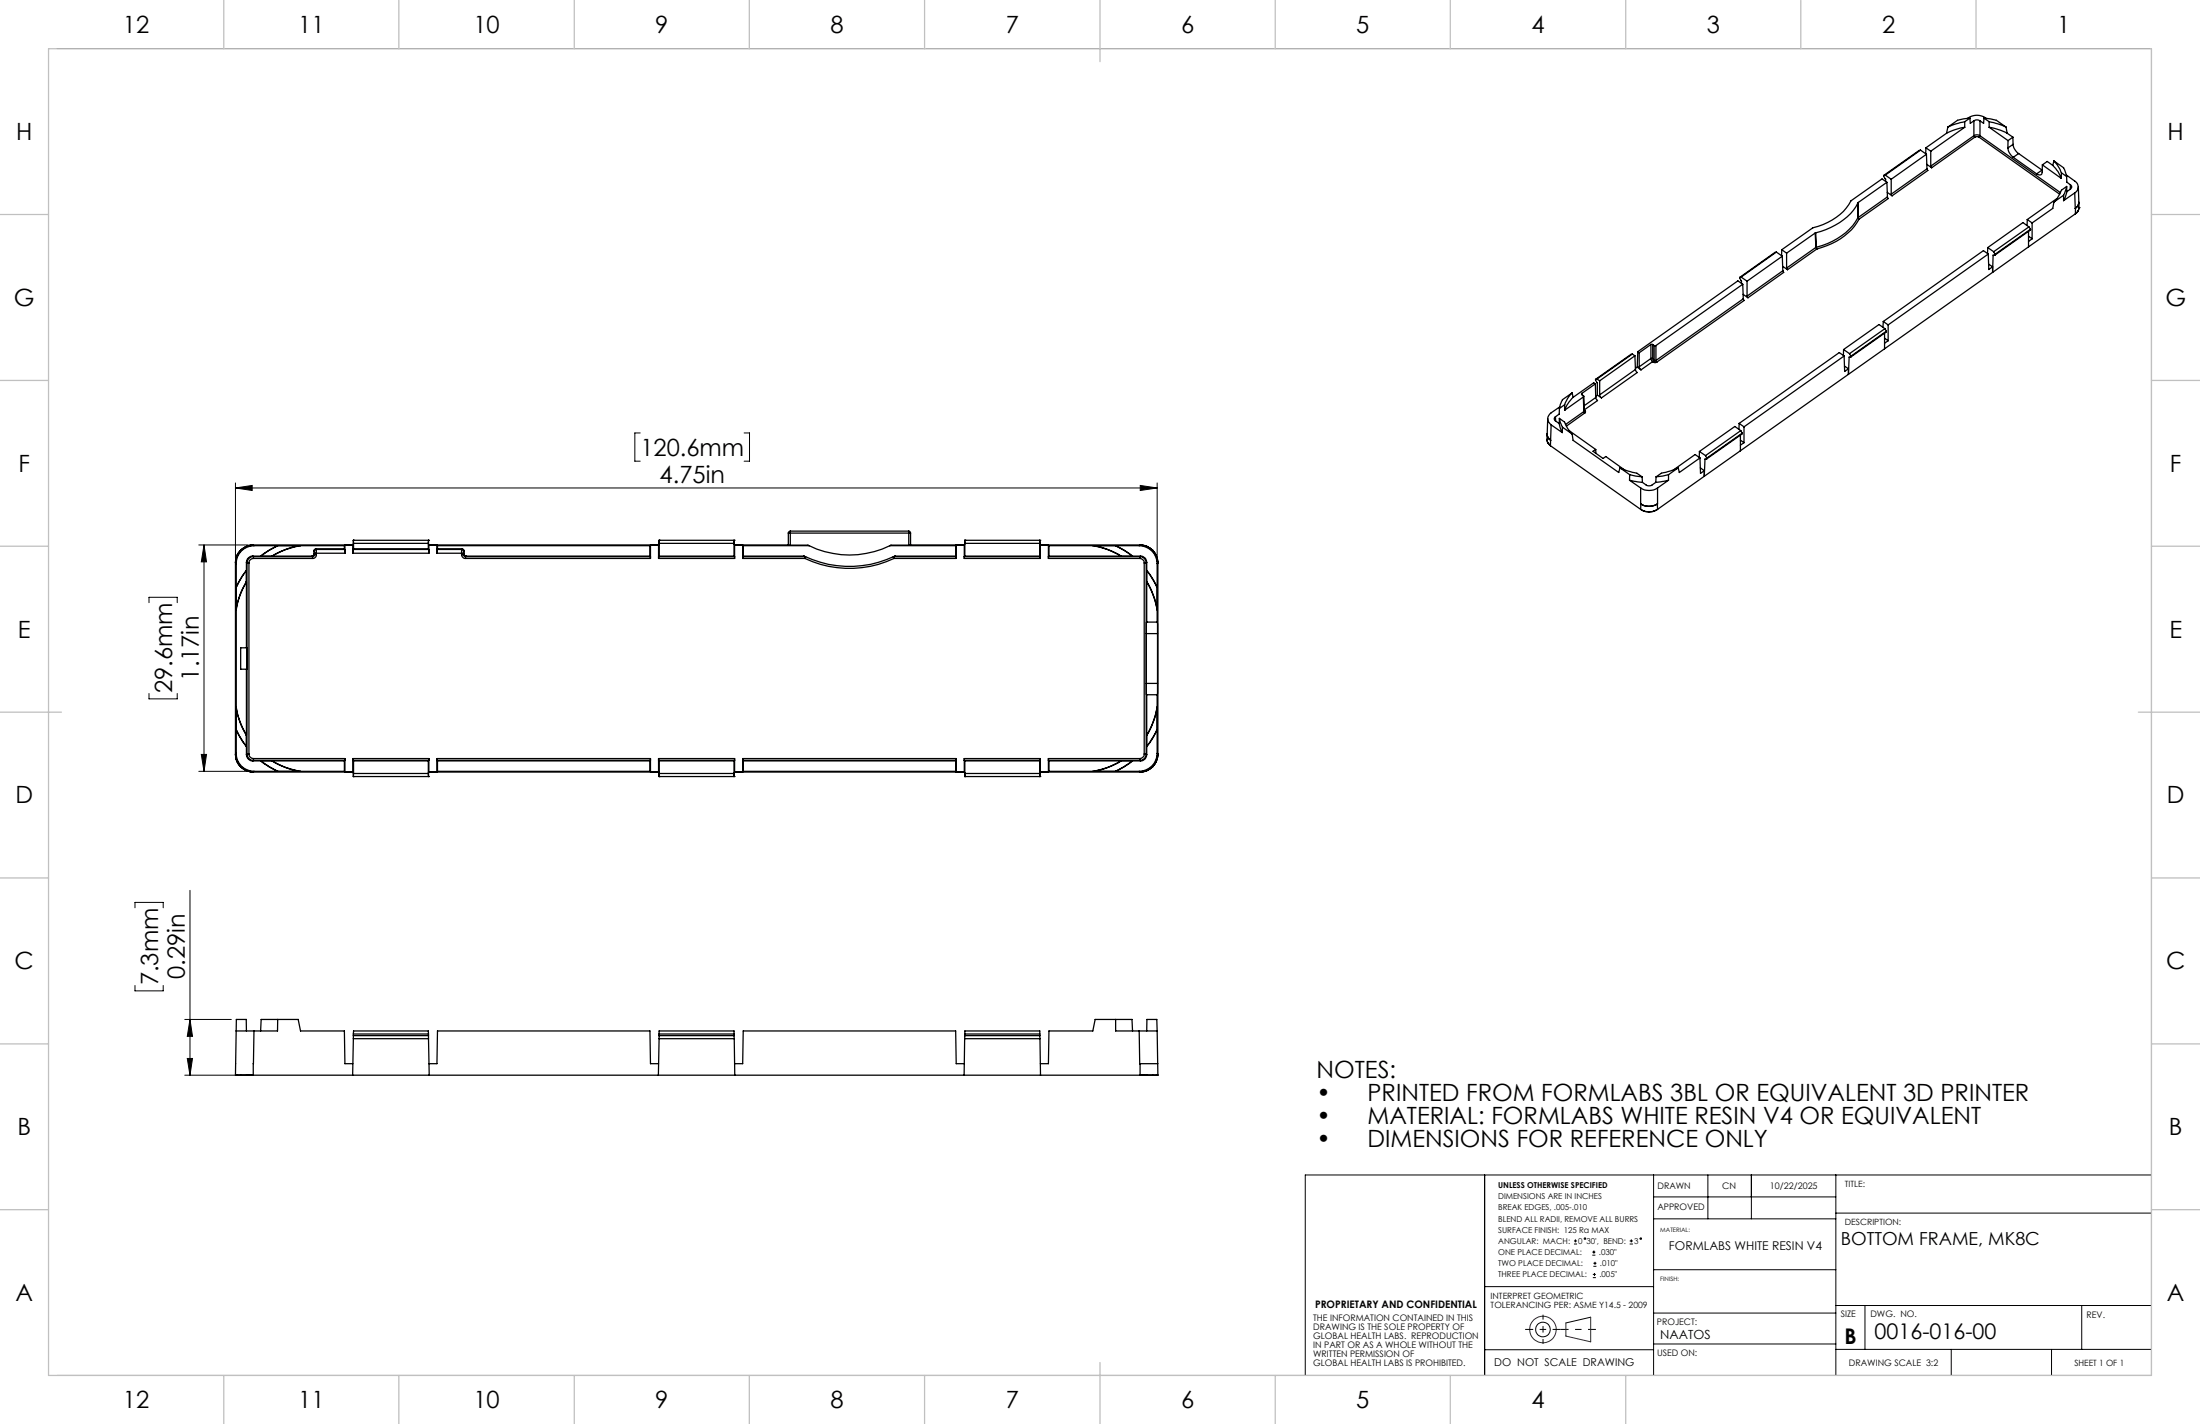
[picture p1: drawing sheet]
<svg xmlns="http://www.w3.org/2000/svg" width="432mm" height="279mm" viewBox="0 0 432 279" stroke-linecap="round" stroke-linejoin="round" font-family="sans-serif">
<g fill="none" stroke="#000" stroke-width=".25">
<path d="M364.7 39.8a12.3 12.3 0 0 1-8.3 5.9M364.7 39.8l-.1 3M364.7 39.7v.1M364.7 39.7v3M369.7 34.4l.4 .7v.5M370 34.4h-.3M370 34.4l1.2 .8M370.3 35.8l-.9-.7-6.1 4.3a11.2 11.2 0 0 1-7.5 5.3l-6.1 4.3M370.3 35.8l-5.6 3.9M370.3 35.8l.2 2.8M370.4 37.7l1 .7M370.5 38.6l.1 .3-5.7 4.1"/>
<path d="M370.5 38.6l-5.8 4.1M371.2 38.1l.2 .3M371.2 35.2v2.9M376.9 29.5l-6.9 4.9M376.9 29.5l1.2 .8M376.9 29.5h-.2l-7 4.9M378 29l1 .7M378 29v1.2M378.1 30.3l.1 2.8M378.1 30.3l-6.9 4.9M378.2 32.2l.9 .7M378.2 33.1l.2 .3-7 5"/>
<path d="M378.2 33.1l-7 5M379 32.6l.1 .3M379 29.7v2.9M382.1 26.1l-4.1 2.9M382.3 24.9l-.2 1.2M385.6 25l-1.8 .4-1.7 .7M385.6 23.9l-1.7 .4-1.6 .6M385.6 25l-6.6 4.7M385.6 23.9v1.1M386.2 23.2a3.1 3.1 0 0 1 3.6 0M386.6 23.2l-2.4 .4-1.9 1.3M386.6 23.2l-1 .7"/>
<path d="M386.6 23.2l.1 1 .7-.5M387.4 23.7a1.11 1.11 0 0 1 1.2 0M387.4 26.6l.2 .3M387.4 26.6a1.11 1.11 0 0 1 1.2 0M387.4 23.7v2.9M387.4 26.6l-8.4 6M387.6 26.9l.3-.1 .5 .1M387.6 26.9l-8.5 6M388.4 26.9l15.8 11.2M388.6 26.6l-.2 .3M388.6 23.7v2.9M388.6 26.6l15.8 11.2"/>
<path d="M389.4 23.2l2.4 .4 1.9 1.3M389.4 23.2l-.1 1-.7-.5M389.4 23.2l1 .7M390.4 23.9l1.7 .4 1.6 .6M390.4 25l2.3 .6 1.2 .5M390.4 23.9v1.1M390.4 25l3.7 2.6M393.7 24.9l.2 1.2M393.9 26.1l1.2 .8M394.1 29a2.53 2.53 0 0 0 1 1.9M394.1 27.6v1.4M395.1 26.9l-1 .7"/>
<path d="M395.1 26.9v1.4M395.1 28.3a2.46 2.46 0 0 0 1.1 1.8M395.1 28.3l-1 .7M395.1 30.9l4.6 3.2M396.2 30.1l-1.1 .8M396.2 30.1l4.6 3.3M400.8 33.4l-1.1 .7M400.8 33.4h.1M400.9 32.3l-.1 1.5a.59 .59 0 0 1-.4 .6 .59 .59 0 0 1-.7-.3M400.9 32.3l3.7 2.7M400.9 32.3l.9-.6 1.1 .8M402.9 32.5a5.8 5.8 0 0 1 1.7 2.5"/>
<path d="M403.1 31.6l.7 .8 .8 1.5M403.1 31.6l1.9 1.3 .6 1.7M403.1 39.7l-.2 1.2-4 2.8M403.1 31.6l-.2 .9M403.7 39l-5.8 4.1M404.6 33.9v1.1M404.6 33.9l1 .7M405 38.3l-1.9 1.4M405 38.3v1.1M405.6 34.3l1.6 1.2a1.31 1.31 0 0 1 0 2.4M405.6 36.6l-.6 1.7M405.6 36.6a3.7 3.7 0 0 0-1.6 1.9l-.9 1.2"/>
<path d="M405.6 36.6l.1 1M405.6 34.6l.1 1.1 .7 .6M405.7 37.6l-.7 1.8M406.4 36.3a.49 .49 0 0 1 0 .8l-.7 .5M406.4 36.3l-.1 .8M407.2 37.9l-2.2 1.5M407.2 37.9l.1 3M407.9 36.7l.2 4M341.5 54.4l.3 .7v.5M341.7 54.4h-.2M341.7 54.4l1.2 .8M342.1 55.8l-1-.7-19.6 13.9"/>
<path d="M342.1 55.8l-17.1 12M342.1 55.8l.1 2.8M342.1 57.7l1 .7M342.2 58.6l.1 .3-17.1 12.1M342.2 58.6l-17.2 12.1M342.9 58.1l.2 .3M342.9 55.2v2.9M348.7 49.5l-7 4.9M348.7 49.5l1.1 .8M348.7 49.5h-.3l-6.9 4.9M349.7 49l1 .7M349.7 49v1.2"/>
<path d="M349.8 50.3l.1 2.8M349.8 50.3l-6.9 4.9M349.9 52.2l.9 .7M349.9 53.1l.2 .3-7 5M349.9 53.1l-7 5M350.7 52.6l.1 .3M350.7 49.7v2.9M356.3 45.7l-5.6 4M356.3 45.7l.1 2.8M356.4 45.7h-.1M356.4 45.7l.1 2.8M356.4 48.5l.2 .4"/>
<path d="M356.4 48.5l-5.7 4.1M356.5 48.5h-.1M356.5 48.5l.1 .4M356.6 48.9l-5.8 4M364.6 42.8a12.6 12.6 0 0 1-8.1 5.7M364.6 42.8l.3 .2M364.7 42.7l-.1 .1M364.7 42.7l.2 .3M364.9 43a12.7 12.7 0 0 1-8.3 5.9M390.1 48.6v1.1M390.1 48.6l1.2 .8M390.2 49.8l.1 3.1 .8-.5"/>
<path d="M390.2 49.8l-19.6 13.9M390.2 49.8l-.9-.6-19.7 13.9M390.3 51.8l.8 .6M391.1 52.4v1M391.1 53.4l-21.2 15M391.3 49.4l.3 .5M391.6 49.9v.1M391.6 50l-.4 .1-.1 3.3M397.9 43.1l1 .6M397.9 43.1v1.1M398.1 46.4l.8 .4M398.1 45.4v3"/>
<path d="M398.1 48.4l-7 5M398.2 44.5l-1.1-.8-7 4.9M398.2 44.5l-6.9 4.9M398.2 44.5l.3 .5M398.5 45v.1l-6.9 4.9M398.5 45l-6.9 4.9M398.9 46.8l-.8 .6M398.9 43.7v3.1M407.4 40.9l.4-.5 .2-.7a1.38 1.38 0 0 1-.7 1.2M407.4 40.9h-.1M407.4 40.9v1M407.4 41.9l-9.3 6.5"/>
<path d="M407.9 41.4l-.5 .5M408.1 40.7h.1M408.1 40.8l-.2 .6M408.1 40.7v.1M306.1 79.8l-1.7 1.2a1.38 1.38 0 0 0 0 2.4M307.1 79.4l-1 .8M307.1 79.4v1.1M308.6 77.1a5.7 5.7 0 0 0-1.5 2.3M308.6 77.1l-1.9 1.3-.6 1.8M308.6 77.1l.2 .9M308.8 78a6.4 6.4 0 0 0-1.7 2.5M310.5 77.2v.2"/>
<path d="M310.5 77.4l.3 .3v.2M310.8 77.9l-3.7 2.6M310.8 77.9l.1 2.9M310.9 77.8v3M313.1 75.3l-.3-.2-4 2.9M313.1 75.3l-2.6 1.9M313.1 75.3l.1 2.7M313.2 74.4l.3 .7v2.5M313.2 78l.3 .6-2.6 1.8M313.2 77.8l.3-.3 .8 .6M313.2 78l-2.3 1.6M313.4 74.4h-.2"/>
<path d="M313.4 74.4l.6 .3M314 77.5l.3 .6M314 74.7v2.8M320.4 69.5l-7 4.9M320.4 69.5l.5 .3M320.4 69.5h-.3l-6.9 4.9M320.9 69.8l.1 2.7M320.9 69.8l-6.9 4.9M321 72.5l.3 .6-7 5M321 72.5l-7 5M321.3 72l-.3 .3M321.3 72l.8 .6"/>
<path d="M321.5 69l.2 .2M321.5 69l-.2 3M321.7 72l.4 .6M321.7 69.2v2.8M324 67.6h.4M324 70.3h.4M324 70.3l.4 .6M324 70.3l-2.3 1.7M324 67.6l-2.3 1.6M324 67.6v2.7M324.4 70.3l.2 .4M324.4 70.9l-2.3 1.7"/>
<path d="M324.4 70.9l.1 .1M324.4 67.6l.3 .2M324.4 67.6v2.7M324.5 71l.3 .2 .4-.2M324.6 70.7l-.2 .2M324.6 70.7h.1M324.7 67.8h.3M324.7 70.7h.3M324.7 70.7l-.2 .3M324.7 67.8v2.9M325 70.7l.2 .3M325 67.8v2.9"/>
<path d="M361.8 68.6v1.1M361.8 68.6l1.2 .8M361.9 69.8l.2 3.1 .7-.5M361.9 69.8l-19.6 13.9M361.9 69.8l-.9-.6-19.7 13.9M362 71.8l.8 .6M362.8 73.4l-28.3 20.1M362.8 72.4v1M363 69.4l.3 .5M363.3 69.9v.1M363.3 70l-.4 .1-.1 3.3M369.6 63.1v1.1"/>
<path d="M369.6 63.1l1 .6M369.9 66.4l.7 .5M369.9 65.4v3M369.9 68.4l-7.1 5M370 64.5l-7 4.9M370 64.5l.2 .5M370 64.5l-1.2-.8-7 4.9M370.2 65l-6.9 4.9M370.2 65v.1l-6.9 4.9M370.6 66.9l-.7 .4M370.6 63.7v3.2M303.6 86.2h.1"/>
<path d="M303.6 86.3l.2 .6M303.6 86.2v.1M303.7 85.2a1.59 1.59 0 0 0 .6 1.2M303.7 85.1v.5l.6 .8M303.8 82.1l-.2 4.2M303.8 86.9l.5 .6M304.3 87.5l17.7 12.4M304.3 86.4v1.1M304.3 86.4h.1M304.4 83.4l-.1 3M304.4 83.4l2.2 1.5M305.3 81.8a.46 .46 0 0 0 0 .8l.7 .5"/>
<path d="M305.3 81.8v.8M306 83.1l.6 1.8M306.1 82.1l.6 1.7M306.1 82.1a3.5 3.5 0 0 1 1.6 1.9l.9 1.2M306.1 82.1l-.1 1M306.1 80.2l-.1 1-.7 .6M306.7 83.8l-.1 1.1M306.7 83.8l1.9 1.4M308 84.5l5.2 3.7M308.6 85.2l.2 1.2 8.9 6.3 .3-.9M310.9 80.8l.1 .2M310.9 80.8l-3.6 2.5"/>
<path d="M310.9 80.5h.1M311 80.5l.2 .2-.2 .3M311 80.5l-.1 .1M311 81l-3.6 2.6M313.2 88.2l-.5 .3 1.9 1.5 .6-.4 3.7 2.6M313.2 88.2v.7M318 91.8l2 .7a5 5 0 0 1 2.3 1.1M318 91.8l1.9 1.3M319.8 94.2l2.6 .5M319.8 94.2l2.2 1.5M319.9 93.1l2.4 .5M319.9 93.1l-.1 1.1"/>
<path d="M322 95.7a3 3 0 0 0 3.3 0M322 98.9a3.2 3.2 0 0 0 3.3 0M322 99.9l.8 .4M322 95.7v3.2M322 98.9h.1M322.1 98.9a3 3 0 0 0 3.2 0M322.1 98.9l-.1 1M322.3 93.6l.1 1.1M322.4 94.7l.7 .4a1.11 1.11 0 0 0 1.2 0l.7-.4M325 93.6v1.1M325.3 98.9h.1M325.3 98.9v1"/>
<path d="M325.3 99.9l-.7 .4M325.3 95.7v3.2M327.5 94.2l-2.5 .5M327.5 93.1l-2.5 .5M327.5 94.2l-2.2 1.5M327.5 93.1v1.1M329.4 91.8l-2 .7a4.7 4.7 0 0 0-2.4 1.1M329.4 91.8l-1.9 1.3M333.6 88.6l-.1 1.1M333.6 88.6l1.2 .8M333.7 89.9l-4.1 2.8-.2-.9M333.7 89.9l.1 3 .7-.5"/>
<path d="M333.7 89.9l-1-.7-4.3 3M333.7 91.8l.8 .6M334.5 92.4v1.1M334.5 93.5l-9.2 6.4M334.8 89.4l.2 .5M335 89.9v.1M335 90l-.4 .1-.1 3.4M341.3 83.1v1.1M341.3 83.1l1 .6M341.6 86.4l.7 .5M341.6 85.4v3M341.7 84.5l-6.9 4.9"/>
<path d="M341.7 84.5l.2 .5M341.7 84.5l-1.2-.8-6.9 4.9M341.9 85l-6.9 4.9M341.9 85v.1l-6.9 4.9M342.3 86.9l-.7 .4M342.3 83.7v3.2M46.2 110.4h.1M46.2 110.4v37.6M46.2 110.4v.1M46.2 110.5l.2 .1M46.4 110.6v8.6M46.4 119.7v19"/>
<path d="M46.4 115.2h.1M46.4 119.2v.5M46.5 109.1l-.3 1.3M47.2 107.9l-.7 1.2M48.3 112l-1.3 1.9-.6 1.3M48.3 114.2a15.6 15.6 0 0 0-1.9 5M48.3 112v2.2M48.3 114.2h.1M48.4 111.9l-.9 1.2-1.1 2.1M48.4 114.2a15.2 15.2 0 0 0-2 5.5M48.4 107.2l-1.2 .7M48.4 111.9l-.1 .1"/>
<path d="M48.4 110.3v1.6M48.4 114.2v12.9M48.4 110.3l.1 .2M48.5 110.5h.4M48.5 110.5v37.5M48.9 110.5v37.5M49.6 109.1a1.26 1.26 0 0 0-1.2 1.2M49.6 109.1h1.6M49.6 109.1l.1 .1M49.7 107a3.5 3.5 0 0 0-3.5 3.4M49.7 106.9l-1.3 .3M49.7 107h.1"/>
<path d="M49.7 106.9v.1M49.7 106.9h19.5M49.7 107a3.5 3.5 0 0 0-3.5 3.5M49.7 109.2a1.26 1.26 0 0 0-1.2 1.3M49.7 109.2v.4M49.7 109.6a.9 .9 0 0 0-.8 .9M49.7 107l.1 .1M49.7 109.2h11.6M49.7 109.6h11.6M49.8 107.1a3.5 3.5 0 0 0-3.4 3.5M49.8 107.1h4.7M51.3 109.1h2.1"/>
<path d="M51.3 109.1h-.1M53.4 109.1h7.8M53.4 109.1h.1M54.5 107.1l-1.3 .6-2 1.4M54.5 107.1h.1M54.5 107.1l-1.7 .9-1.5 1.1M54.5 107.1h4M58.5 107.1a15.9 15.9 0 0 0-5.1 2M59 107.1a14.9 14.9 0 0 0-5.6 2M59 107.1h8.6M59 107.1h-.5M61.2 109.1l.1 .1"/>
<path d="M61.3 109.2v.4M61.6 108.7l-.1 .3-.3 .1M61.6 108.1v.6M61.6 108.1l.1 .1M61.6 108.7l.1 .1M61.7 108.2v.3M61.7 108.8v.2l-.4 .2M61.7 108.5h.4M61.7 108.8h.4M61.7 108.5v.3M62 107.7l-.3 .2-.1 .2M62 107.7h5.6"/>
<path d="M62 107.7l.1 .1M62.1 107.8l-.3 .1-.1 .3M62.1 107.8v.7M62.1 108.8a.72 .72 0 0 1-.8 .8M62.1 107.8h5.6M62.1 108.5h5.6M62.1 108.5v.3M67.6 107.1v.6M67.6 107.7l.1 .1M67.7 107.8v.7M67.7 107h1.6M67.7 107l-.1 .1"/>
<path d="M67.7 107v1.5M69.2 106.9l.1 .1M69.3 107v1.5M69.3 108.5h14.9M69.3 107.8v.7M69.3 107.8h14.9M69.4 106h.1M69.4 106v.8l-.2 .1M69.4 106v.6M69.4 106h14.7M69.4 107.7h14.7M69.4 106.6v1.1"/>
<path d="M69.4 107.7l-.1 .1M69.4 106.6h14.7M84.1 106.6v1.1M84.1 107.7l.1 .1M84.1 106h.1M84.1 106v.6M84.1 106v.8l.1 .1M84.2 107.8v.7M84.2 107h1.6M84.2 107v1.5M84.2 106.9h45M84.2 106.9v.1"/>
<path d="M85.8 107l.1 .1M85.8 107v1.5M85.8 108.5h4.8M85.8 107.8v.7M85.8 107.8h4.8M85.9 107.1h41.7M85.9 107.7h4.8M85.9 107.1v.6M85.9 107.7l-.1 .1M90.6 108.5h.4M90.6 108.8h.4M90.6 108.8a.78 .78 0 0 0 .8 .8"/>
<path d="M90.6 108.5v.3M90.6 107.8l.3 .1 .1 .3M90.6 107.8v.7M90.7 107.7l.3 .1 .1 .3M90.7 107.7l-.1 .1M91 108.2v.3M91 108.8l.1 .3 .3 .1M91 108.5v.3M91.1 108.7l.1 .3 .3 .1M91.1 108.1v.6M91.1 108.1l-.1 .1M91.1 108.7l-.1 .1"/>
<path d="M91.4 109.2v.4M91.4 109.2h36.3M91.4 109.6h36.3M91.5 109.1h36.1M91.5 109.1l-.1 .1M127.6 107.1v2M127.6 109.1l.1 .1M127.7 109.2v.4M127.7 107h1.6M127.7 107l-.1 .1M127.7 107v2.6M129.2 106.9l.1 .1"/>
<path d="M129.3 109.2v.4M129.3 109.2h14.9M129.3 107v2.6M129.3 109.6h14.9M129.4 106h.1M129.4 109.1h14.7M129.4 106.6h14.7M129.4 106h14.7M129.4 106v3.1M129.4 109.1l-.1 .1M129.4 106.8l-.2 .1M144.1 106h.1"/>
<path d="M144.1 106v3.1M144.1 109.1l.1 .1M144.1 106l.1 .9M144.2 109.2v.4M144.2 107h1.6M144.2 107v2.6M144.2 106.9h10.5M144.2 106.9v.1M145.8 109.2v.4M145.8 109.2h12.2M145.8 107l.1 .1M145.8 107v2.6"/>
<path d="M145.8 109.6h12.2M145.9 107.1h12.9M145.9 109.1h11.8M145.9 107.1v2M145.9 109.1l-.1 .1M154.7 104.6v2.4h.4M154.7 104.6h.4M155.1 104.2l-.3 .2-.1 .2M155.1 104.2v.4M155.1 107h3.5l.2 .1M155.1 104.6v2.4M155.1 104.2h23.3"/>
<path d="M155.1 104.6h23.3M157.7 109.1a21 21 0 0 0 18 0M157.7 109.1l.3 .1M158 109.2h.1l-.1 .4M158 109.2v.4M158 109.6a20.5 20.5 0 0 0 17.5 0M158.8 107.1a18 18 0 0 0 15.9 0M174.7 107.1h12.9M175.5 109.2l-.2 .1 .2 .3M175.5 109.2v.4M175.5 109.2h12.2M175.5 109.6h12.2"/>
<path d="M175.7 109.1h11.9M175.7 109.1l-.2 .1M178.4 104.2v.4M178.4 104.2l.2 .1 .1 .3M178.4 104.6h.3M178.4 107h-3.5l-.2 .1M178.4 104.6v2.4M178.7 104.6v2.4h-.3M178.7 106.9h10.5M187.6 107.1v2M187.6 109.1l.1 .1M187.7 109.2v.4"/>
<path d="M187.7 107h1.6M187.7 107l-.1 .1M187.7 107v2.6M189.2 106.9l.1 .1M189.3 109.2v.4M189.3 109.2h14.9M189.3 107v2.6M189.3 109.6h14.9M189.3 106.8l-.1 .1M189.4 106h.1M189.4 109.1h14.7M189.4 106v.6h14.7"/>
<path d="M189.4 106h14.7M189.4 106v3.1M189.4 109.1l-.1 .1M204.1 106h.1M204.1 106v3.1M204.1 109.1l.1 .1M204.1 106l.1 .9M204.2 109.2v.4M204.2 107h1.6M204.2 107v2.6M204.2 106.9h19.6M204.2 106.9v.1"/>
<path d="M205.8 109.2v.4M205.8 109.2h17.9M205.8 107l.1 .1M205.8 107v2.6M205.8 109.6h17.9M205.9 107.1h8.6M205.9 109.1h14.1M205.9 109.1l-.1 .1M205.9 107.1v2M214.5 107.1a14.4 14.4 0 0 1 5.5 2M214.5 107.1h.4M214.9 107.1a16.1 16.1 0 0 1 5.1 2"/>
<path d="M214.9 107.1h4.1M219 107.1l1.6 .9 1.6 1.1M219 107.1l1.7 .9 1.6 1.1M219 107.1h4.6M219 107.1h.1M220 109.1h2.2M220 109.1h.1M222.2 109.1h.1M222.3 109.1h1.5M223.6 107.1a3.6 3.6 0 0 1 3.5 3.5M223.7 107a3.5 3.5 0 0 1 3.5 3.5M223.7 107h.1"/>
<path d="M223.7 107l-.1 .1M223.7 109.2a1.21 1.21 0 0 1 1.3 1.3M223.7 109.2v.4M223.7 109.6a.91 .91 0 0 1 .9 .9M223.8 107a3.5 3.5 0 0 1 3.4 3.4M223.8 106.9l1.3 .3M223.8 106.9h.1M223.8 106.9v.1M223.8 109.1a1.21 1.21 0 0 1 1.3 1.2M223.8 109.1l-.1 .1M224.6 110.5h.4M224.6 110.5v37.5"/>
<path d="M225 110.5v37.5M225.1 111.9l1.1 1.6 .9 1.7M225.1 114.2a16.2 16.2 0 0 1 2 5.5M225.1 110.3v1.6M225.1 114.2v7.9M225.1 110.3l-.1 .2M225.1 111.9v.1M225.1 112l1.3 1.9 .6 1.3M225.1 114.2a15.6 15.6 0 0 1 1.9 5M225.1 107.2l1.1 .7M225.1 112v2.2M225.1 114.2h.1"/>
<path d="M226.2 107.9l.8 1.2M227 109.1l.3 1.3M227 115.2h.1M227 115.2v4M227 119.2l.1 .5M227.1 110.6v4.6M227.1 119.7v2.4M227.2 110.4h.1M227.2 110.4v.1M227.2 110.5l-.1 .1M227.3 110.4v37.6M322.8 100.3l.9 .1"/>
<path d="M324.6 100.3l-.9 .1M46.4 138.7a15.2 15.2 0 0 0 2 5.5M46.4 138.7v.5M46.4 139.2a15.6 15.6 0 0 0 1.9 5.1M46.4 139.2v8.6M47.2 127.1h1.2v4.2h-1.2zM48.4 131.3v12.9M225.1 136.3v7.9M227 139.2a15.6 15.6 0 0 1-1.9 5.1M227 139.2v4M227.1 138.7a16.2 16.2 0 0 1-2 5.5M227.1 136.3v2.4"/>
<path d="M227.1 138.7l-.1 .5M227.2 122.1h-2.2v2.2h2.2M227.2 122.1v2.2M227.2 134.1h-2.2v2.2h2.2M227.2 134.1v2.2M227.2 124.3v9.8M46.2 148l.3 1.3M46.2 148h.1M46.2 148a3.5 3.5 0 0 0 3.5 3.4M46.2 148a3.4 3.4 0 0 0 3.5 3.4M46.4 143.2l1.1 2.1 .9 1.2M46.4 147.8a3.5 3.5 0 0 0 3.4 3.5"/>
<path d="M46.4 143.2h.1M46.4 147.8l-.2 .2M46.4 143.2l.6 1.3 1.3 1.9M46.5 149.3l.7 1.2M47.2 150.5l1.2 .7M48.3 144.3v2.1M48.3 146.4l.1 .1M48.4 148.1a1.26 1.26 0 0 0 1.2 1.2M48.4 151.2l1.3 .3M48.4 146.5v1.6M48.4 144.2l-.1 .1M48.5 148a1.26 1.26 0 0 0 1.2 1.2"/>
<path d="M48.5 148h.4M48.5 148l-.1 .1M48.9 148a.9 .9 0 0 0 .8 .8M49.6 149.3h1.6M49.7 151.4v.1M49.7 151.5h19.5M49.7 151.4h.1M49.7 148.8v.4M49.7 149.2l-.1 .1M49.7 149.2h18M49.7 148.8h18M49.8 151.3l-.1 .1"/>
<path d="M51.2 149.3l2 1.4 1.3 .6-1.7-.9-1.5-1.1M51.2 149.3h.1M53.4 149.3a15.9 15.9 0 0 0 5.1 2M53.4 149.3a14.9 14.9 0 0 0 5.6 2M53.4 149.3h.1M58.5 151.3h-8.7M58.5 151.3h.5M59 151.3h8.6M67.6 149.3h-16.3M67.6 151.3l.1 .1M67.6 149.3v2M67.7 148.8v.4"/>
<path d="M67.7 149.2l-.1 .1M67.7 151.4h1.6M67.7 148.8v2.6M69.2 151.5l.2 .1v.8M69.3 148.8v.4M69.3 151.4l-.1 .1M69.3 148.8v2.6M69.3 148.8h14.9M69.3 149.2h14.9M69.3 149.2l.1 .1M69.4 152.4h.1M69.4 152.4h14.7"/>
<path d="M69.4 149.3h14.7M69.4 149.3v2.5M69.4 151.8v.6M69.4 151.8h14.7M84.1 149.3v2.5M84.1 151.8v.6M84.1 152.4h.1M84.2 148.8v.4M84.2 151.4h1.6M84.2 148.8v2.6M84.2 149.2l-.1 .1M84.2 151.4v.1"/>
<path d="M84.2 151.5h45M84.2 151.5l-.1 .1v.8M85.8 148.8v.4M85.8 149.2h41.9M85.8 148.8v2.6M85.8 149.2l.1 .1M85.8 148.8h41.9M85.9 149.3h41.7M85.9 151.3h41.7M85.9 149.3v2M85.9 151.3l-.1 .1M127.6 149.3v2"/>
<path d="M127.6 151.3l.1 .1M127.7 148.8v.4M127.7 151.4h1.6M127.7 148.8v2.6M127.7 149.2l-.1 .1M129.2 151.5l.2 .1M129.3 148.8v.4M129.3 149.2h14.9M129.3 151.4l-.1 .1M129.3 148.8v2.6M129.3 149.2l.1 .1M129.3 148.8h14.9"/>
<path d="M129.4 152.4h.1M129.4 149.3h14.7M129.4 151.8h14.7M129.4 152.4h14.7M129.4 149.3v3.1M144.1 152.4h.1M144.1 149.3v3.1M144.2 148.8v.4M144.2 151.4h1.6M144.2 148.8v2.6M144.2 149.2l-.1 .1M144.2 151.4v.1"/>
<path d="M144.2 151.5h45M144.2 151.5l-.1 .9M145.8 148.8v.4M145.8 149.2h41.9M145.8 148.8v2.6M145.8 149.2l.1 .1M145.8 148.8h41.9M145.9 149.3h41.7M145.9 151.3h41.7M145.9 149.3v2M145.9 151.3l-.1 .1M187.6 149.3v2"/>
<path d="M187.6 151.3l.1 .1M187.7 148.8v.4M187.7 151.4h1.6M187.7 148.8v2.6M187.7 149.2l-.1 .1M189.2 151.5l.1 .1M189.3 148.8v.4M189.3 149.2h14.9M189.3 151.4l-.1 .1M189.3 148.8v2.6M189.3 149.2l.1 .1M189.3 148.8h14.9"/>
<path d="M189.4 152.4h.1M189.4 149.3h14.7M189.4 152.4h14.7M189.4 149.3v3.1M204.1 152.4h.1M204.1 151.8h-14.7v.6M204.1 149.3v3.1M204.2 148.8v.4M204.2 151.4h1.6M204.2 151.4v.1M204.2 148.8v2.6M204.2 149.2l-.1 .1"/>
<path d="M204.2 151.5h19.6M204.2 151.5l-.1 .9M205.8 148.8v.4M205.8 149.2h17.9M205.8 149.2l.1 .1M205.8 148.8v2.6M205.8 148.8h17.9M205.9 149.3h16.3M205.9 151.3h8.6M205.9 151.3l-.1 .1M205.9 149.3v2M214.9 151.3h8.7"/>
<path d="M214.9 151.3h-.4M219 151.3h.1M220 149.3a16.1 16.1 0 0 1-5.1 2M220 149.3a14.4 14.4 0 0 1-5.5 2M220 149.3h.1M222.2 149.3l-1.6 1.1-1.6 .9M222.3 149.3l-1.6 1.1-1.7 .9M222.3 149.3h1.5M222.3 149.3h-.1M223.6 151.3l.1 .1M223.7 151.4h.1M223.7 148.8v.4"/>
<path d="M223.7 149.2l.1 .1M223.8 151.4v.1M224.6 148h.4M224.6 148a.91 .91 0 0 1-.9 .8M225 148a1.21 1.21 0 0 1-1.3 1.2M225 148l.1 .1M225.1 148.1a1.21 1.21 0 0 1-1.3 1.2M225.1 146.5v1.6M225.1 144.2v.1M225.1 151.2l-1.3 .3M225.1 144.3v2.1M225.1 146.4v.1"/>
<path d="M226.2 150.5l-1.1 .7M227 149.3l-.8 1.2M227 143.2l-.6 1.3-1.3 1.9M227 143.2h.1M227.1 143.2l-.9 1.7-1.1 1.6M227.1 147.8a3.6 3.6 0 0 1-3.5 3.5M227.1 147.8l.1 .2M227.1 143.2v4.6M227.2 148a3.5 3.5 0 0 1-3.5 3.4M227.2 148a3.5 3.5 0 0 1-3.4 3.4M227.2 148h.1M227.3 148l-.3 1.3"/>
<path d="M46.2 211h.3M46.4 202.3h3.4M46.4 202.3v-2.3h1.9l.1 2.3M46.4 202.3l-.2 8.7M46.5 211h.7M47.2 211h1.2M48.4 211h1.3M49.7 211h174.1M49.8 202.3l-.1 8.7M54.5 200h-3.2l-.1 2.3M54.5 200v2.3h-4.7M54.5 200h4l.5 2.3h8.6l.1 6.4h1.6"/>
<path d="M69.4 202.9v.9M69.4 203.8h14.7M69.4 203.2h14.7M69.4 202.9h14.7M69.4 202.9v-.6h14.7v.6M69.4 203.8l-.2 7.2M84.1 202.9v.9M84.1 203.8l.1 7.2M84.2 208.7h1.6l.1-6.4h41.7l.1 6.4h1.6M129.4 203.8h14.7M129.4 203.2h14.7M129.4 202.9h14.7"/>
<path d="M129.4 203.8l-.2 7.2M144.1 203.2v-.9h-14.7v1.5M144.1 203.2v.6M144.1 203.8l.1 7.2M144.2 208.7h1.6l.1-6.4h41.7l.1 6.4h1.6M189.3 203.8h14.8M189.3 203.8l-.1 7.2M189.4 203.2v-.9h14.7v.9M189.4 203.2l-.1 .6M189.4 203.2h14.7M189.4 202.9h14.7M204.1 203.2v.6"/>
<path d="M204.1 203.8l.1 7.2M219 200h3.2l.1 2.3M219 200v2.3h4.6M219 200h-4.1l-.4 2.3h-8.6l-.1 6.4h-1.6M223.6 202.3h3.5M223.6 202.3l.2 6.4M223.8 211h1.3M223.8 208.7h3.4M223.8 208.7v2.3M225.1 202.3v-2.3h1.9l.1 2.3M225.1 211h1.1M226.2 211h.8"/>
<path d="M227 211h.3M227.1 202.3l.2 8.7"/>
</g>
<g fill="none" stroke="#000" stroke-width=".2">
<path d="M11.2 9.5h411.1v260.4h-411.1M46.2 95.7l3.3-.5v1zM46.2 94.8v14.6M46.2 95.7h180.9M125.7 84.9h-1.1v5.6h1.1M146 84.9h1.1v5.6h-1.1M223.8 95.2l3.3 .5-3.3 .5zM227.1 94.8v14.8M29.2 118.3v-1.1h5.6v1.1M39 106.9h9.7M40 106.9l.5 3.3h-1zM40 106.9v44.4"/>
<path d="M29.2 136.1v1h5.6v-1M39 151.3h9.9M39.5 148h1l-.5 3.3zM26.5 178.1v-1h5.5v1M37.3 174.7v36.3M26.5 193.4v1h5.5v-1M36.3 200h9.1M36.3 211h12.4M36.8 207.7h1l-.5 3.3zM37.3 200l.5 3.3h-1zM291.4 230.5v39.4M324.6 230.5v39.4"/>
<path d="M324.6 239.1h35.7M324.6 234.8h35.7M335.2 230.5v8.6M343.7 230.5v8.6M360.3 230.5v39.4M360.3 238h62M422.3 230.5h-166.1v39.4M291.4 252.4h33.2M308.9 244.1h.6M308.9 243.5h.6M309.2 243.2v.6M312.2 258.4l-4.9 1.2"/>
<path d="M312.5 246.3h.6M312.5 245.7h.6M312.6 250.7h.6M312.6 250h.6M312.7 248.5h.6M312.7 247.9h.6M312.8 245.4v.6M312.9 249.8v.6M313.1 247.6v.6M319.9 244.1h.6M319.9 243.5h.6M320.2 243.2v.6"/>
<path d="M324.5 249.1h35.8M324.6 257.6h35.7M360.3 256.2h62M366 256.2v8.6M408.6 256.2v8.6M291.4 264.8h33.2M324.6 263.7h35.7M360.3 264.8h62M383 264.8v5.1M402.7 264.8v5.1"/>
<circle cx="311.1" cy="243" r=".15"/>
<circle cx="322" cy="243" r=".15"/>
<circle cx="302.8" cy="260.9" r="1.44"/>
</g>
<g fill="none" stroke="#400040" stroke-width=".2">
<path d="M312.2 258.4v4.9l-4.9-1.2v-2.5"/>
<circle cx="302.8" cy="260.9" r="2.61"/>
</g>
<path d="M299.3 260.8h7M306.3 260.8h6.9" fill="none" stroke="#000" stroke-width=".2" stroke-dasharray="15.2 1.3 1.3 1.3" stroke-dashoffset="13.7" stroke-linecap="butt"/>
<path d="M302.9 258v5.7" fill="none" stroke="#000" stroke-width=".2" stroke-dasharray="15.2 1.3 1.3 1.3" stroke-dashoffset="14.3" stroke-linecap="butt"/>
<g fill="none" stroke="#c0c0c0" stroke-width=".25">
<path d="M9.5 9.6h412.8v260.3h-412.8zM43.9 0v9.6M78.3 0v9.6M112.7 0v9.6M147.1 0v9.6M181.5 0v9.6M215.9 0v12.1M250.3 0v9.6M284.7 0v9.6M319.1 0v9.6M353.4 0v9.6M387.8 0v9.6"/>
<path d="M0 42.1h9.5M422.3 42.1h9.5M0 74.6h9.5M422.3 74.6h9.5M0 107.2h9.5M422.3 107.2h9.5M0 139.7h12.1M419.7 139.7h12.1M0 172.3h9.5M422.3 172.3h9.5M0 204.8h9.5M422.3 204.8h9.5"/>
<path d="M0 237.3h9.5M422.3 237.3h9.5M43.9 269.9v9.5M78.3 269.9v9.5M112.7 269.9v9.5M147.1 269.9v9.5M181.5 269.9v9.5M215.9 267.3v12.1M250.3 269.9v9.5M284.7 269.9v9.5M319.1 269.9v9.5"/>
</g>
<g fill="#000">
<path d="M46.2 95.7l3.3-.5v1zM223.8 95.2l3.3 .5-3.3 .5z"/>
<path d="M40 106.9l.5 3.3h-1zM39.5 148h1l-.5 3.3z"/>
<path d="M37.3 200l.5 3.3h-1zM36.8 207.7h1l-.5 3.3z"/>
</g>
<g font-size="4.7">
<text x="24.1" y="6.4">12</text>
<text x="58.5" y="6.4">11</text>
<text x="92.9" y="6.4">10</text>
<text x="128.6" y="6.4">9</text>
<text x="163" y="6.4">8</text>
<text x="197.4" y="6.4">7</text>
<text x="231.8" y="6.4">6</text>
<text x="266.2" y="6.4">5</text>
<text x="300.6" y="6.4">4</text>
<text x="335" y="6.4">3</text>
<text x="369.4" y="6.4">2</text>
<text x="403.8" y="6.4">1</text>
<text x="3.2" y="27.5">H</text>
<text x="425.4" y="27.5">H</text>
<text x="2.7" y="60">G</text>
<text x="425" y="60">G</text>
<text x="125.7" y="89.5">120.6mm</text>
<text x="3.6" y="92.6">F</text>
<text x="129.5" y="94.7">4.75in</text>
<text x="425.9" y="92.6">F</text>
<text x="3.5" y="125.1">E</text>
<text x="425.8" y="125.1">E</text>
<text x="33.8" y="136" transform="rotate(-90 33.8 136)">29.6mm</text>
<text x="39" y="133.5" transform="rotate(-90 39 133.5)">1.17in</text>
<text x="3" y="157.6">D</text>
<text x="425.3" y="157.6">D</text>
<text x="2.9" y="190.2">C</text>
<text x="425.1" y="190.2">C</text>
<text x="31" y="193.3" transform="rotate(-90 31 193.3)">7.3mm</text>
<text x="36.3" y="192.1" transform="rotate(-90 36.3 192.1)">0.29in</text>
<text x="258.4" y="211.5">NOTES:</text>
<text x="258.4" y="216">•</text>
<text x="268.4" y="216">PRINTED FROM FORMLABS 3BL OR EQUIVALENT 3D PRINTER</text>
<text x="258.4" y="220.5">•</text>
<text x="268.4" y="220.5">MATERIAL: FORMLABS WHITE RESIN V4 OR EQUIVALENT</text>
<text x="3.4" y="222.7">B</text>
<text x="258.4" y="225">•</text>
<text x="268.4" y="225">DIMENSIONS FOR REFERENCE ONLY</text>
<text x="425.7" y="222.7">B</text>
<text x="3" y="255.3">A</text>
<text x="425.3" y="255.3">A</text>
<text x="24.1" y="276.3">12</text>
<text x="58.5" y="276.3">11</text>
<text x="92.9" y="276.3">10</text>
<text x="128.6" y="276.3">9</text>
<text x="163" y="276.3">8</text>
<text x="197.4" y="276.3">7</text>
<text x="231.8" y="276.3">6</text>
<text x="266.2" y="276.3">5</text>
<text x="300.6" y="276.3">4</text>
</g>
<g font-size="4.2">
<text x="362" y="263.8">B</text>
<text x="367.9" y="262.7">0016-016-00</text>
</g>
<text font-size="3.5" x="361.3" y="244.3">BOTTOM FRAME, MK8C</text>
<text font-size="2.5" x="325.9" y="262.7">NAATOS</text>
<text font-size="2.4" x="327.6" y="245.3">FORMLABS WHITE RESIN V4</text>
<text font-size="2.1" x="293.3" y="268">DO NOT SCALE DRAWING</text>
<text font-size="2" x="258.1" y="256.5">PROPRIETARY AND CONFIDENTIAL</text>
<g font-size="1.8">
<text x="325.3" y="233.3">DRAWN</text>
<text x="338" y="233.3">CN</text>
<text x="347.4" y="233.3">10/22/2025</text>
<text x="325.3" y="237.5">APPROVED</text>
<text x="257.7" y="259.2">THE INFORMATION CONTAINED IN THIS</text>
<text x="257.7" y="260.9">DRAWING IS THE SOLE PROPERTY OF</text>
<text x="257.7" y="262.7">GLOBAL HEALTH LABS. REPRODUCTION</text>
<text x="325.2" y="260">PROJECT:</text>
<text x="361.3" y="258.4">SIZE</text>
<text x="367.1" y="258.4">DWG. NO.</text>
<text x="409.6" y="258.6">REV.</text>
<text x="257.7" y="264.5">IN PART OR AS A WHOLE WITHOUT THE</text>
<text x="257.7" y="266.2">WRITTEN PERMISSION OF</text>
<text x="257.7" y="268">GLOBAL HEALTH LABS IS PROHIBITED.</text>
<text x="325.2" y="266">USED ON:</text>
<text x="362.9" y="268">DRAWING SCALE 3:2</text>
</g>
<g font-size="1.7">
<text x="362.1" y="232.8">TITLE:</text>
<text x="362.1" y="240.4">DESCRIPTION:</text>
<text x="292.6" y="254.9">INTERPRET GEOMETRIC</text>
<text x="292.6" y="256.6">TOLERANCING PER: ASME Y14.5 - 2009</text>
<text x="407.1" y="268">SHEET 1 OF 1</text>
</g>
<g font-size="1.6">
<text x="294" y="233.1">UNLESS OTHERWISE SPECIFIED</text>
<text x="294" y="235.3">DIMENSIONS ARE IN INCHES</text>
<text x="294" y="237.5">BREAK EDGES, .005-.010</text>
<text x="294" y="239.7">BLEND ALL RADII, REMOVE ALL BURRS</text>
<text x="294" y="241.9">SURFACE FINISH: 125 Ra MAX</text>
<text x="294" y="244.1">ANGULAR: MACH:</text>
<text x="309.8" y="244.1">0</text>
<text x="311.4" y="244.1">30', BEND:</text>
<text x="320.7" y="244.1">3</text>
<text x="294" y="246.3">ONE PLACE DECIMAL:</text>
<text x="294" y="248.5">TWO PLACE DECIMAL:</text>
<text x="294" y="250.6">THREE PLACE DECIMAL:</text>
<text x="313.8" y="246.3">.030&quot;</text>
<text x="313.9" y="250.6">.005&quot;</text>
<text x="314" y="248.5">.010&quot;</text>
</g>
<g font-size="1.2">
<text x="325.9" y="241.8">MATERIAL:</text>
<text x="325.9" y="251.4">FINISH:</text>
</g>
</svg>
